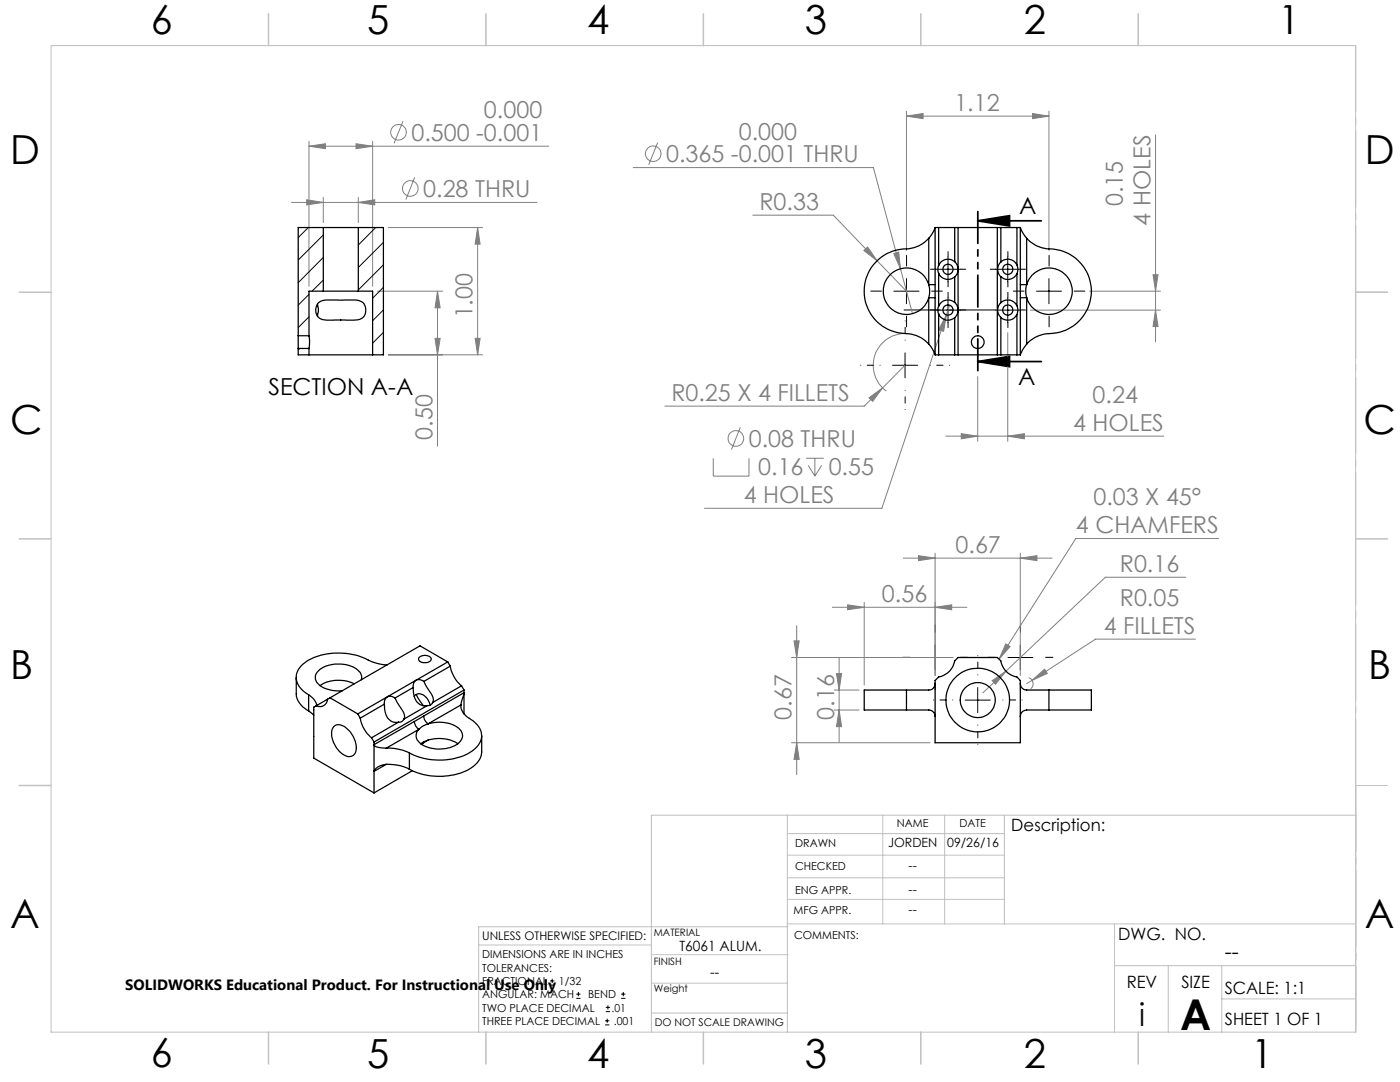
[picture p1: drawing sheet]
<svg xmlns="http://www.w3.org/2000/svg" width="279mm" height="216mm" viewBox="0 0 279 216" stroke-linecap="round" stroke-linejoin="round" font-family="sans-serif">
<g fill="none" stroke="#808080" stroke-width=".2">
<path d="M61.2 39.9l3.3 .5-3.3 .5zM61.7 29.2l3.2-.5v1zM61.7 28.2v28.9M61.7 29.2h47.8M64.5 39.4v5M71 28.7l3.4 .5-3.4 .5zM71.5 39.4v5M74.4 28.2v28.9M80.4 24.2l-1.8 4.4M82.8 35.4l-1.8 4.4M126.4 33.4h47.9l7.8 29.2M131.3 28.4l-1.8 4.5"/>
<path d="M180.9 23.2l3.3-.6v1.1zM180.9 22.2v27.8M180.9 23.2h28.4M206.1 22.6l3.2 .6-3.2 .5zM209.3 22.2v27.8M230.6 26.9v41.3M58.2 40.4h49M71.5 40.4l3.3-.5v1zM75.4 58.1h12.9M77.5 45.4h18.8M87.3 58.1l.5 3.3h-1zM87.3 58.1v30.9"/>
<path d="M95.3 45.4l.5 3.3h-1zM95.3 45.4v25.4M150.2 42.9h16.1l14.6 15.2M172.4 50l.7-.7 1.9 2.7zM178.4 50.6l1-.3 .3 3.3zM217.5 58.1h14.1M230.1 54.8h1l-.5 3.3zM77.5 70.8h18.8M86.8 67.5h1l-.5 3.3zM94.8 67.5h1l-.5 3.3zM173.4 79.4l2.7-2-1.9 2.7zM176.1 77.4l-3.6 3.6h-39.8"/>
<path d="M179.9 66.6a6.3 6.3 0 0 0-5.4 4.7 6.3 6.3 0 0 0 2.4 6.7M180.6 72.9l-4.5 4.5M188.9 62.8l-.6 3.3-1-.3zM188.9 62.8l-12.9 38.6h-35.4M189.5 60.9l-.6 1.9M195.1 75.1v13M201.1 66.4v21.7M205.6 61.9h26M230.6 61.9l.5 3.3h-1zM142.3 91.4v3.6h7.2v-3.6M147.7 85.3l-1.7 4.4M160.9 91.4h3.5"/>
<path d="M161.3 92.9l1.3 2.1M162.6 91.4v3.6M164 92.9l-1.4 2.1M188.8 87h43.5M191.8 86.5l3.3 .5-3.3 .6zM201.1 87l3.3-.5v1.1zM180.3 111.4h29.7M183.3 110.9l3.3 .5-3.3 .5zM186.6 110.4v24.4M203.6 111.4l3.3-.5v1zM203.6 110.4v24.4M236.6 115.2h-16l-19.8 18.7"/>
<path d="M243.2 107.5h-28.5l-15.3 24M158 131.2h32.2M158.5 127.9h1l-.5 3.3zM159 124.8v29.8M166.1 121.2h26.9M166.5 137.7h4.9M166.9 134.4h1.1l-.5 3.3zM167.5 131.3v16.7M169.2 120.7l3.3 .5-3.3 .5zM172.5 120.2v16.5M186.6 121.2l3.3-.5v1zM198 135.8l2.8-1.9-2.1 2.6z"/>
<path d="M200.7 128.5l.9 .5-2.2 2.5zM200.8 133.9l-4.7 4.4M205.3 135.2a1.31 1.31 0 0 1 .4 2.2M206 135.7l2.5-2.2 .5 .9zM206 135.7l-1.1 .7M238.6 127.5h-19.9l-12.7 8.2M158 148.2h27.6M159 148.2l.5 3.3h-1zM166.5 141.7h4.9M167.5 141.7l.5 3.3h-1.1z"/>
<circle cx="79.5" cy="26.4" r="1.56"/>
<circle cx="81.9" cy="37.6" r="1.55"/>
<circle cx="130.4" cy="30.7" r="1.56"/>
<circle cx="146.9" cy="87.5" r="1.55"/>
</g>
<g fill="none" stroke="#000" stroke-width=".2">
<path d="M178.4 58.1h5M180.9 55.6v5M186.7 53.7h5M189.2 51.3v4.9M189.2 59.4v5M198.6 53.7h5M201.1 51.3v4.9M201.1 59.4v5M206.9 58.1h4.9M209.3 55.6v5M178.1 72.9h5M180.6 70.4v5"/>
<path d="M186.7 61.9h5M198.6 61.9h5M184.1 131.2h5M186.6 128.7v5M192.6 139.7h5M195.1 137.2v5M201.2 131.2h4.9M203.6 128.7v5M109.8 196.6h.8M109.8 195.7h.8M110.2 195.3v.8M115 199.2h.9"/>
<path d="M115 198.4h.9M115.4 197.9v.9M124 199.2h.8M124 198.4h.8M124.4 197.9v.9M120.8 204.5h.8M120.8 203.7h.8M120.9 201.9h.8M120.9 201h.8M121.2 203.3v.8M121.3 200.6v.8"/>
</g>
<path d="M195.1 44.1l6.4-1.1v2.1zM195.1 44.1h12.7M195.1 72.1l6.4-1v2.1zM195.1 72.1h12.7" fill="none" stroke="#000" stroke-width=".35"/>
<path d="M175.6 72.9h-3.8M180.6 67.9v-3.9M180.6 77.9v3.8M185.6 72.9h3.9M190.1 139.7h-3.8M195.1 134.7v-3.9M200.1 139.7h3.9M195.1 144.7v3.8" fill="none" stroke="#000" stroke-width=".2" stroke-dasharray="15.2 1.3 1.3 1.3" stroke-dashoffset="15.2"/>
<g fill="none" stroke="#000" stroke-width=".2" stroke-dasharray="15.2 1.3 1.3 1.3">
<path d="M175.9 58.1h-2.1M180.9 53.1v-2.1M185.9 58.1h2.2M186.7 53.7h-1M189.2 59.4v-1.1M189.2 51.2v-1M189.2 56.2v1M191.7 53.7h1M198.6 53.7h-1M201.1 51.2v-1M201.1 56.2v1M201.1 59.4v-1.1"/>
<path d="M203.6 53.7h1.1M204.4 58.1h-2.2M209.4 53.1v-2.1M214.4 58.1h2.1M180.9 63.1v2.1M186.7 61.9h-1M189.2 64.4v1M191.7 61.9h1M201.1 64.4v1M203.6 61.9h1.1M209.4 63.1v2.1M181.6 131.2h-1.4"/>
<path d="M186.6 126.2v-1.5M186.6 136.2v1.4M191.6 131.2h1.5M198.7 131.2h-1.5M203.7 126.2v-1.5M203.7 136.2v1.4M208.7 131.2h1.4"/>
</g>
<path d="M198.6 61.9h-18.2" fill="none" stroke="#000" stroke-width=".2" stroke-dasharray="15.2 1.3 1.3 1.3" stroke-dashoffset="8"/>
<path d="M195.1 42.1v32" fill="none" stroke="#000" stroke-width=".35" stroke-dasharray="6.3 1.3 1.3 1.3 1.3 1.3" stroke-dashoffset="-.2"/>
<path d="M270.6 9.1v49.2M270.6 58.3v49.2M270.6 107.5v49.2M270.6 156.7v49.2" fill="none" stroke="#c0c0c0" stroke-width=".2" stroke-dasharray="15.2 1.3 1.3 1.3" stroke-dashoffset="2.1"/>
<g fill="none" stroke="#c0c0c0" stroke-width=".2">
<path d="M10.2 9.1h260.3v196.9h-260.3zM270.5 58.3h6.4M270.5 156.7h6.4M157.1 162.7v43.3M157.1 175.2h43.3M157.1 170.6h43.3M157.1 166.3h43.3M157.1 179.5h43.3M176.2 162.7v21.7M188.5 162.7v21.7M200.4 162.7v21.7M270.6 162.7h-140.6v43.3"/>
<path d="M95.5 188.6h34.5M130 196.2h27.1M130 190.5h27.3M157.1 184.4h113.4M157.2 184.9h-61.7v21.1M222.4 184.4v21.6M222.4 192.7h48.1M233.2 192.7v13.3M243.8 199.3h26.7M243.8 192.7v13.3M130 202.1h27.1"/>
</g>
<g fill="none" stroke="#c0c0c0" stroke-width=".3">
<path d="M53.6 2.8v6.3M97 2.8v6.3M140.4 2.8v6.3M183.8 2.8v6.3M227.2 2.8v6.3M3.8 58.3h6.4M270.5 58.3h6.4M3.8 107.5h6.4M270.5 107.5h6.4M3.8 156.7h6.4M53.6 206v6.3M97 206v6.3"/>
<path d="M140.4 206v6.3M183.8 206v6.3M227.2 206v6.3"/>
</g>
<path d="M195.1 44.1l6.4-1.1v2.1zM195.1 72.1l6.4-1v2.1z" fill="#000"/>
<g fill="#808080">
<path d="M201.1 87l3.3-.5v1.1zM191.8 86.5l3.3 .5-3.3 .6z"/>
<path d="M183.3 110.9l3.3 .5-3.3 .5zM203.6 111.4l3.3-.5v1zM198 135.8l.7 .7 2.1-2.6zM206 135.7l3-1.3-.5-.9zM200.7 128.5l.9 .5-2.2 2.5zM178.4 50.6l1.3 3-.3-3.3zM172.4 50l2.6 2-1.9-2.7zM180.9 23.2l3.3-.6v1.1zM206.1 22.6l3.2 .6-3.2 .5zM173.4 79.4l.8 .7 1.9-2.7zM188.9 62.8l-1.6 3 1 .3z"/>
<path d="M169.2 120.7l3.3 .5-3.3 .5zM186.6 121.2l3.3-.5v1z"/>
<path d="M71.5 40.4l3.3-.5v1zM61.2 39.9l3.3 .5-3.3 .5z"/>
<path d="M71 28.7l3.4 .5-3.4 .5zM61.7 29.2l3.2-.5v1z"/>
<path d="M159 148.2l.5 3.3h-1zM158.5 127.9h1l-.5 3.3z"/>
<path d="M166.9 134.4h1.1l-.5 3.3zM167.5 141.7l.5 3.3h-1.1zM230.1 54.8h1l-.5 3.3zM230.6 61.9l.5 3.3h-1z"/>
<path d="M87.3 58.1l.5 3.3h-1zM86.8 67.5h1l-.5 3.3zM95.3 45.4l.5 3.3h-1zM94.8 67.5h1l-.5 3.3z"/>
</g>
<g fill="none" stroke="#000" stroke-width=".25">
<path d="M64.5 58.1h7M64.5 45.4h7M64.5 45.4h-5v21.6M64.5 58.1h-2.8v8.9M64.5 45.4v12.7M71.5 45.4h5v25.4h-2.1M71.5 58.1h2.9v12.7M71.5 45.4v12.7M185.3 59.4h1.3M185.3 56.8h1.3M185.3 56.8a4.9 4.9 0 0 1 0 2.6M185.3 47.6a7 7 0 0 1-5.5 2.1 8.5 8.5 0 0 0-7.3 9.3 8.5 8.5 0 0 0 8.9 7.6 6.5 6.5 0 0 1 3.9 2.1"/>
<path d="M185.3 56.8a4.6 4.6 0 0 0-7.1-2.5 4.6 4.6 0 0 0 0 7.6 4.6 4.6 0 0 0 7.1-2.5M185.3 47.6v9.2M185.3 59.4v9.3M186.6 45.4l-.7 1.4-.6 .8M186.6 45.4v25.4M186.6 45.4h.7M187.3 54.5a2.02 2.02 0 0 0 3.2 .7M187.3 45.4h3.2M187.3 53l-.1 .5 .1 1M187.3 45.4v7.6M187.3 54.5v6.6M190.5 52.2a2.05 2.05 0 0 1 0 3"/>
<path d="M190.5 52.2a2.05 2.05 0 0 0-3.2 .8M190.5 45.4v6.8M190.5 55.2v5.2M190.5 45.4h9.2M191.2 45.4v25.4M199 45.4v25.4M199.7 52.3a2.01 2.01 0 0 0 0 2.9M199.7 52.3a2 2 0 0 1 3.3 .5M199.7 45.4h3.3M199.7 45.4v6.9M199.7 55.2v5.2M203 54.6a2.04 2.04 0 0 1-3.3 .6"/>
<path d="M203 52.8l.1 .8-.1 1M203 45.4h.6M203 45.4v7.4M203 54.6v6.4M203.6 56.8h1.3M203.6 45.4l.6 1.2 .7 1M203.6 59.4h1.3M203.6 45.4v25.4M204.9 56.8a4.9 4.9 0 0 0 0 2.6M204.9 47.6a7.1 7.1 0 0 0 5.6 2.1 8.5 8.5 0 0 1 7.3 9.3 8.5 8.5 0 0 1-9 7.6 6.5 6.5 0 0 0-3.9 2.1M204.9 56.8a4.6 4.6 0 0 1 7.1-2.5 4.6 4.6 0 0 1 0 7.6 4.6 4.6 0 0 1-7.1-2.5M204.9 47.6v9.2"/>
<path d="M204.9 59.4v9.3M59.5 67v2.5M59.5 69.5v1.3h2.2M59.5 69.5h2.2M59.5 67h2.2M61.7 67l.1 .7-.1 1.8M61.7 70.8h12.7M61.7 69.5v1.3M63.4 60.7l.1 .8-.1 1.6M63.6 60.4l.2-.2a9.2 9.2 0 0 1 4.2-.3 8.9 8.9 0 0 1 4.2 .4 2.07 2.07 0 0 1 .6 2.5 2.07 2.07 0 0 1-2.3 1.1h-3a6.1 6.1 0 0 1-3.9-.5 2.17 2.17 0 0 1 0-3zM185.3 68.7l.8 .9 .5 1.2M186.6 70.8h.7"/>
<path d="M187.3 62.6a2.01 2.01 0 0 0 3.2 .8M187.3 70.8h3.2M187.3 61.1l-.1 .5 .1 1M187.3 62.6v8.2M190.5 60.4a2.05 2.05 0 0 1 0 3M190.5 60.4a2.02 2.02 0 0 0-3.2 .7M190.5 63.4v7.4M190.5 70.8h9.2M199.7 60.4a2.01 2.01 0 0 0 0 2.9M199.7 60.4a2.04 2.04 0 0 1 3.3 .6M199.7 70.8h3.3M199.7 63.3v7.5"/>
<path d="M203 62.8a2.04 2.04 0 0 1-3.3 .5M203 61l.1 .7-.1 1.1M203 70.8h.6M203 62.8v8M204.9 68.7l-.9 1.1-.4 1M59.1 135.2v3.2a4.1 4.1 0 0 0 2.5 3.5M61.6 138.6a3.2 3.2 0 0 1 1.6 2.2M61.6 138.6v3.3M65.4 139.5a1.55 1.55 0 0 1-2.3 1.3M65.4 139.5l-2.3 1.3M65.9 139.2l-.5 .3M65.9 139.2l5.5 3.3"/>
<path d="M70.7 136.5a7.2 7.2 0 0 0-6.8 .3M72.1 135.6a2.16 2.16 0 0 0-1.5-2.5 6.6 6.6 0 0 0-7.2 .9 1.82 1.82 0 0 0 .6 2.9 6.9 6.9 0 0 0 4.4 .9M77.3 132.7a11.8 11.8 0 0 1-5.1-1.6 12.7 12.7 0 0 0-11.5 1.3 3.4 3.4 0 0 0 .2 5.7l.7 .5M78.8 139.3a1.28 1.28 0 0 0-1.5-.2 1.28 1.28 0 0 0-.6 1.4M78.8 139.3l.4 .8a7 7 0 0 1 1.6 2.9l-.2 .5M82.4 137.2a3.5 3.5 0 0 0 1.6 3.5l1.3 .1M82.4 137.2l-3.6 2.1M82.7 139a1.38 1.38 0 0 1 2.2 0l.6 .8 .4 .9M83.1 138.6l.4 .8 1 1.4M83.6 131.2a1.64 1.64 0 0 1 2.5 .2 1.47 1.47 0 0 1-2.4 .5l-.2-.3zM84.6 136a1.27 1.27 0 0 0-1.6-.3 1.27 1.27 0 0 0-.6 1.5M84.6 136l.3 .7a7 7 0 0 1 1.6 3l-.2 .5"/>
<path d="M89.4 132.1l.5 .8M89.4 132.1l-18 10.4M89.4 132.1l-5.6-3.2-17.9 10.3M89.9 132.9a6.5 6.5 0 0 0 2.2 3.9M89.9 132.9l-5.3 3.1M92.1 136.8l-5.8 3.4M92.1 136.8l.5 .9M92.6 137.7l-18 10.4M92.6 137.7v4.8M180.9 137.7h-8.4v4h8.4M180.9 137.7v4M186.6 136.4a1.33 1.33 0 0 1-1.6 1.3h-4.1"/>
<path d="M191.2 131.2h7.8l.7 .7a3.9 3.9 0 0 0 3.3 3.2l.6 .7v12.4h-17v-12.4l.7-.7a3.9 3.9 0 0 0 3.2-3.2zM203.6 136.4a1.33 1.33 0 0 0 1.6 1.3h4.1M209.3 137.7h8.5v4h-8.5M209.3 137.7v4M61.6 141.9l1 .8M63.1 140.8l-.5 .3v10.2l12 6.9M66.6 145a2 2 0 0 1 2.8 .5 4.4 4.4 0 0 1 1.4 5 1.63 1.63 0 0 1-2.4 0 4.8 4.8 0 0 1-2-5.2zM71.4 142.5l.5 .8M71.9 143.3a6.5 6.5 0 0 0 2.3 3.9M74.2 147.2l.4 .9M74.6 148.1v10.1M76.7 140.5a3.5 3.5 0 0 0 1.6 3.5l1.2 .1"/>
<path d="M76.7 140.5l-4.8 2.8M77 152.5l-2.4 1.4a2.96 2.96 0 0 1 3.5-1.4 8.2 8.2 0 0 1 3.6 1M77.1 149.3a9.7 9.7 0 0 1 4.6 .9M79.5 144.1l-5.3 3.1M80.6 143.5l-.4 .5-.7 .1M81.7 150.2v3.3M82.3 153.8l-7.7 4.4M82.7 144l-8.1 4.6 .1 .2 .5 .2 1.9 .3M82.7 144a1.98 1.98 0 0 0 .9 1.5M83.6 145.5l-6.5 3.8M84.6 142.9l-1.9 1.1M84.6 142.9a1.93 1.93 0 0 0 .8 1.5"/>
<path d="M84.6 148.2l-.5 .3M84.6 148v.2M85.3 140.8l-4.7 2.7M85.4 144.4a6.4 6.4 0 0 1 6.6 1.5 2.16 2.16 0 0 1-1.5 3 6.7 6.7 0 0 1-6.9-.8 1.7 1.7 0 0 1 0-2.6M85.4 147.7l-1.4 .7M85.4 144.4l-1 .5-.8 .6M85.4 147.7a7.1 7.1 0 0 1 6 .7M85.5 147.7l-.9 .5M86.3 140.2l-.4 .5-.6 .1M92 140.7a3.1 3.1 0 0 0 2 2.9 3.5 3.5 0 0 1 1.8 4.6 8 8 0 0 1-6.3 3.4 13.1 13.1 0 0 1-7.8-1.4M92 140.7l.6-2.5-8 4.7M92 140.7l-6.6 3.7"/>
<path d="M96.1 146.8v3.2a4.6 4.6 0 0 1-3.1 3.8 13.4 13.4 0 0 1-11.3-.3M180.9 141.7h3.7a1.47 1.47 0 0 1 2 1.1v.1M209.3 141.7h-2.4a5.1 5.1 0 0 0-2.9 .4l-.4 .8"/>
<circle cx="189.2" cy="53.7" r="1.01"/>
<circle cx="201.1" cy="53.8" r="1.01"/>
<circle cx="189.2" cy="61.9" r="1.01"/>
<circle cx="195.1" cy="68.3" r="1.27"/>
<circle cx="201.1" cy="61.9" r="1.02"/>
<circle cx="195.1" cy="139.7" r="3.5"/>
<circle cx="195.1" cy="139.7" r="6.4"/>
</g>
<g fill="none" stroke="#000" stroke-width=".2">
<path d="M61.5 45.4l-2 2M61.7 58.7l-2.2 2.2M64.5 46.9l-5 5M64.5 51.4l-5 5M64.5 55.9l-2.2 2.2M75 45.4l-3.5 3.5M76.5 52.8l-5 5.1M76.5 48.4l-5 5M76.5 57.3l-2.1 2.2M59.8 69.5l-.3 .4M61.7 63.2l-2.2 2.2M76.5 61.8l-2.1 2.2"/>
<path d="M76.5 66.3l-2.1 2.2"/>
</g>
<text font-size="8.5" x="235.5" y="205.4">A</text>
<g font-size="8">
<text x="30.1" y="6.8">6</text>
<text x="73.3" y="6.9">5</text>
<text x="117.2" y="6.9">4</text>
<text x="160.6" y="6.9">3</text>
<text x="204.3" y="6.9">2</text>
<text x="255.1" y="6.9">1</text>
<text x="2.1" y="32.8">D</text>
<text x="272.4" y="32.8">D</text>
<text x="2.1" y="86.5">C</text>
<text x="272.1" y="86.5">C</text>
<text x="2.1" y="135.6">B</text>
<text x="273.1" y="135.6">B</text>
<text x="2.1" y="185.1">A</text>
<text x="272.4" y="185.1">A</text>
<text x="30.1" y="212.9">6</text>
<text x="73.3" y="213.1">5</text>
<text x="117.2" y="213.1">4</text>
<text x="160.6" y="213.1">3</text>
<text x="204.3" y="213.1">2</text>
<text x="249.7" y="213.1">1</text>
</g>
<text font-size="6.3" x="227.3" y="204.6">i</text>
<g font-size="4.7" fill="#808080">
<text x="96.6" y="23.6">0.000</text>
<text x="190.5" y="22.1">1.12</text>
<text x="82.1" y="28.1">0.500 -0.001</text>
<text x="147.4" y="27.9">0.000</text>
<text x="133" y="32.4">0.365 -0.001 THRU</text>
<text x="84.5" y="39.3">0.28 THRU</text>
<text x="151.6" y="41.9">R0.33</text>
<text x="224.1" y="41.1" transform="rotate(-90 224.1 41.1)">0.15</text>
<text x="229.6" y="45" transform="rotate(-90 229.6 45)">4 HOLES</text>
<text x="94.3" y="63.5" transform="rotate(-90 94.3 63.5)">1.00</text>
<text x="134" y="80">R0.25 X 4 FILLETS</text>
<text x="218.1" y="80.5">0.24</text>
<text x="86.3" y="87.7" transform="rotate(-90 86.3 87.7)">0.50</text>
<text x="149.4" y="89.2">0.08 THRU</text>
<text x="214.2" y="86">4 HOLES</text>
<text x="151.3" y="94.8">0.16</text>
<text x="165.4" y="94.8">0.55</text>
<text x="148.5" y="100.4">4 HOLES</text>
<text x="218.2" y="100.9">0.03 X 45°</text>
<text x="214.7" y="106.4">4 CHAMFERS</text>
<text x="190.7" y="110.3">0.67</text>
<text x="223.5" y="114.2">R0.16</text>
<text x="176" y="120.2">0.56</text>
<text x="223.5" y="120.9">R0.05</text>
<text x="220.3" y="126.5">4 FILLETS</text>
<text x="158" y="143.6" transform="rotate(-90 158 143.6)">0.67</text>
<text x="166.5" y="143.6" transform="rotate(-90 166.5 143.6)">0.16</text>
</g>
<g font-size="4.7">
<text x="203.4" y="42.8">A</text>
<text x="203.2" y="76.9">A</text>
<text x="53.6" y="78.9">SECTION A-A</text>
</g>
<text font-size="4.2" x="244.4" y="191.4">--</text>
<g font-size="3.4">
<text x="201.8" y="165.9">Description:</text>
<text x="223.2" y="187.6">DWG. NO.</text>
<text x="224.9" y="197.2">REV</text>
<text x="235.8" y="197.2">SIZE</text>
<text x="244.4" y="198.4">SCALE: 1:1</text>
<text x="244.4" y="204.6">SHEET 1 OF 1</text>
</g>
<text font-size="3" x="25" y="197.6">SOLIDWORKS Educational Product. For Instructional Use Only</text>
<g font-size="2.8">
<text x="135.6" y="189.7">T6061 ALUM.</text>
<text x="141.7" y="194.9">--</text>
</g>
<g font-size="2.5">
<text x="177.2" y="169">JORDEN</text>
<text x="181.3" y="173.5">--</text>
<text x="189" y="169">09/26/16</text>
<text x="181.3" y="178.3">--</text>
<text x="181.3" y="182.3">--</text>
</g>
<text font-size="2.4" x="96.2" y="187.5">UNLESS OTHERWISE SPECIFIED:</text>
<g font-size="2.2">
<text x="179" y="165.1">NAME</text>
<text x="191.5" y="165.1">DATE</text>
<text x="158.7" y="169">DRAWN</text>
<text x="158.7" y="173.5">CHECKED</text>
<text x="158.7" y="178.3">ENG APPR.</text>
<text x="158.4" y="182.4">MFG APPR.</text>
<text x="96.2" y="191.2">DIMENSIONS ARE IN INCHES</text>
<text x="158.5" y="187.4">COMMENTS:</text>
<text x="96.2" y="193.9">TOLERANCES:</text>
<text x="96.2" y="196.5">FRACTIONAL</text>
<text x="111.5" y="196.5">1/32</text>
<text x="96.2" y="201.8">TWO PLACE DECIMAL</text>
<text x="96.2" y="199.2">ANGULAR: MACH</text>
<text x="117.4" y="199.2">BEND</text>
<text x="122.1" y="201.8">.01</text>
<text x="96.2" y="204.5">THREE PLACE DECIMAL</text>
<text x="122.5" y="204.5">.001</text>
</g>
<text font-size="2.1" x="130.7" y="204.6">DO NOT SCALE DRAWING</text>
<g font-size="2">
<text x="130.5" y="186.8">MATERIAL</text>
<text x="130.5" y="192.5">FINISH</text>
<text x="130.5" y="198">Weight</text>
</g>
</svg>
